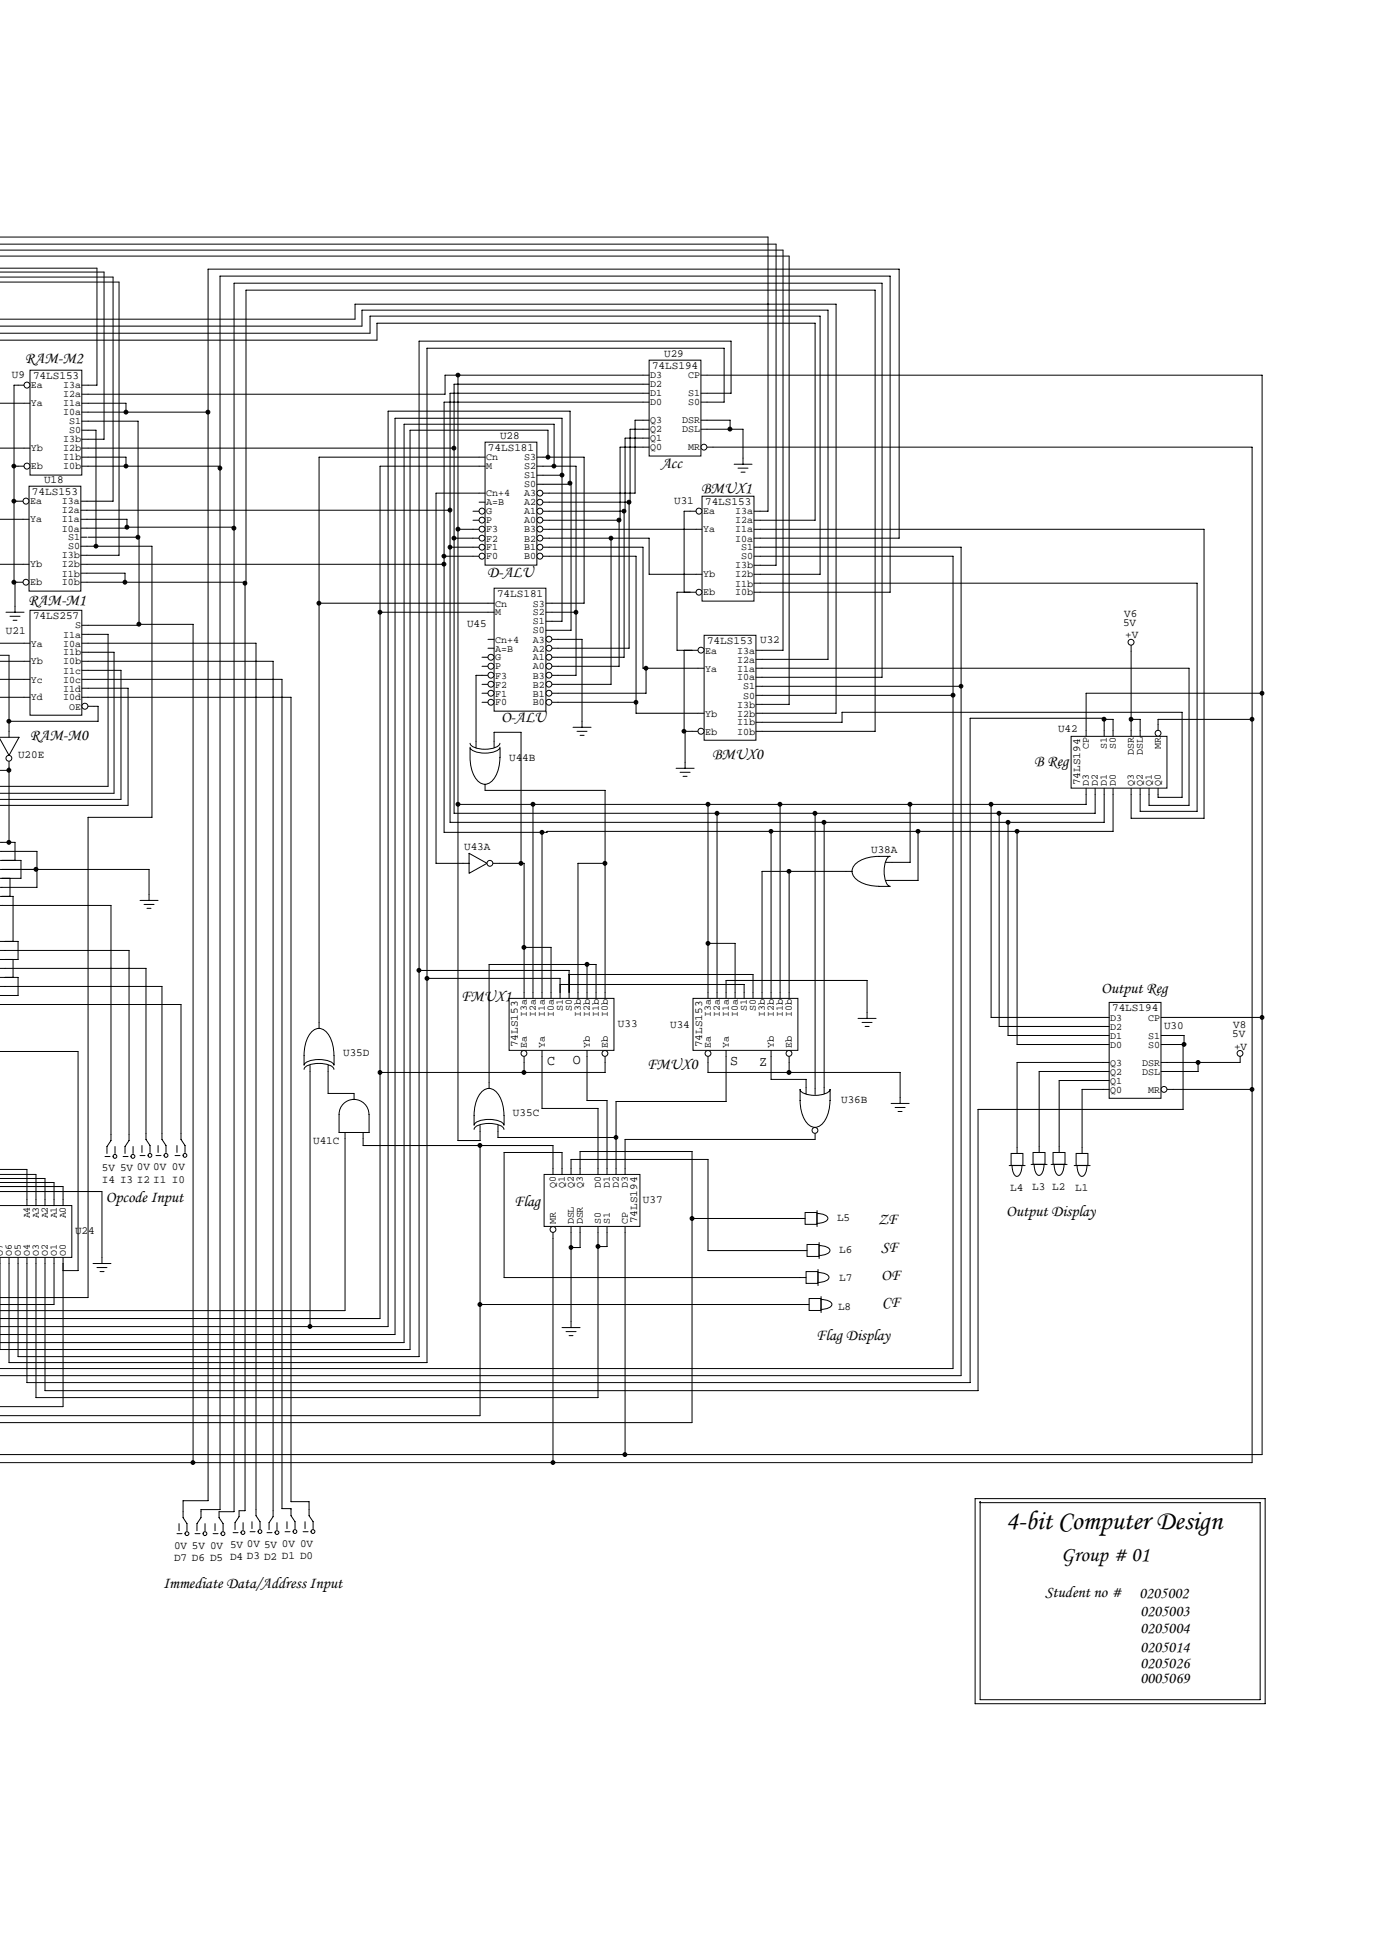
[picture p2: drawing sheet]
<svg xmlns="http://www.w3.org/2000/svg" width="210mm" height="297mm" viewBox="0 0 210 297" stroke-linecap="round" stroke-linejoin="round" font-family="sans-serif">
<g fill="none" stroke="#000" stroke-width=".15">
<path d="M111.9 70.7h2.7M112.5 71.3h1.5M112.9 71.9h.6M113.2 69.8v.9M.9 93.3h2.8M1.5 93.9h1.5M2 94.5h.6M2.3 92.4v.9M130.7 155.1h2.8M131.4 155.7h1.5M131.8 156.4h.6M132.1 154.2v.9"/>
<path d="M16 176.2h.8M16.9 172.8v.9l-.6 .9v1.1M17.5 174.6v1.1M18.8 176.2h.7M19.7 172.8v.9l-.7 .9v1.1M20.3 174.6v1.1M21.3 176h.8M21.6 174.5v1.1M22.2 172.7v.9l.7 .9v1.1M23.8 176h.7M24.1 174.5v1.1M24.7 172.7v.9l.6 .9v1.1"/>
<path d="M26.7 176h.7M27 174.5v1.1M27.6 172.7v.9l.6 .9v1.1M27 233.6h.7M27.3 232.1v1.1M27.9 230.3v.9l.6 .9v1.1M29.7 233.6h.8M30.6 230.3v.9l-.6 .9v1.1M31.2 232.1v1.1M32.5 233.6h.7M32.8 232.1v1.1M33.4 230.3v.9l.6 .9v1.1"/>
<path d="M35.5 233.5h.8M36.4 230.1v.9l-.6 .9v1.1M37 231.9v1.1M38.1 233.3h.8M38.4 231.8v1.1M39 230v.9l.6 .9v1.1M40.7 233.5h.7M41.6 230.1v.9l-.6 .9v1.1M42.2 231.9v1.1M43.4 233.3h.8M43.7 231.8v1.1M44.3 230v.9l.7 .9v1.1"/>
<path d="M46.2 233.3h.7M46.5 231.8v1.1M47.1 230v.9l.6 .9v1.1"/>
<circle cx="17.5" cy="176.1" r=".29"/>
<circle cx="20.3" cy="176.1" r=".29"/>
<circle cx="22.9" cy="176" r=".29"/>
<circle cx="25.3" cy="176" r=".29"/>
<circle cx="28.2" cy="176" r=".29"/>
<circle cx="28.5" cy="233.6" r=".29"/>
<circle cx="31.2" cy="233.6" r=".29"/>
<circle cx="34" cy="233.6" r=".29"/>
<circle cx="37" cy="233.5" r=".29"/>
<circle cx="39.6" cy="233.3" r=".29"/>
<circle cx="42.2" cy="233.5" r=".29"/>
<circle cx="45" cy="233.3" r=".29"/>
<circle cx="47.7" cy="233.3" r=".29"/>
</g>
<path d="M4.4 74.1h7.9v15.9h-7.9z" fill-rule="evenodd" fill="#fff" stroke="#000" stroke-width=".15"/>
<path d="M2.6 76.3h.9M12.3 76.3h1M12.3 77.7h1M12.3 79.1h1M12.3 80.5h1M12.3 81.8h1M12.3 83.2h1M12.3 84.6h1M12.3 86h1M12.3 87.3h1M12.3 88.7h1" fill="none" stroke="#000" stroke-width=".15"/>
<circle cx="4" cy="76.3" r=".45" fill="#fff" stroke="#000" stroke-width=".15"/>
<path d="M2.6 88.7h.9" fill="none" stroke="#000" stroke-width=".15"/>
<circle cx="4" cy="88.7" r=".45" fill="#fff" stroke="#000" stroke-width=".15"/>
<path d="M3.5 79.1h.9M3.5 86h.9" fill="none" stroke="#000" stroke-width=".15"/>
<path d="M4.6 56.4h7.9v16h-7.9z" fill-rule="evenodd" fill="#fff" stroke="#000" stroke-width=".15"/>
<path d="M2.8 58.7h.9M12.5 58.7h.9M12.5 60h.9M12.5 61.4h.9M12.5 62.8h.9M12.5 64.2h.9M12.5 65.5h.9M12.5 66.9h.9M12.5 68.3h.9M12.5 69.6h.9M12.5 71h.9" fill="none" stroke="#000" stroke-width=".15"/>
<circle cx="4.1" cy="58.7" r=".45" fill="#fff" stroke="#000" stroke-width=".15"/>
<path d="M2.8 71h.9" fill="none" stroke="#000" stroke-width=".15"/>
<circle cx="4.1" cy="71" r=".45" fill="#fff" stroke="#000" stroke-width=".15"/>
<path d="M3.7 61.4h.9M3.7 68.3h.9M71.6 114a8.2 8.2 0 0 0 .7 4.3 1.62 1.62 0 0 0 1.3 1.1 1.62 1.62 0 0 0 1.6-.6 5.3 5.3 0 0 0 1-3.4v-1.4M71.6 113.8a1.24 1.24 0 0 0 1.2 .8 4 4 0 0 0 3.3-.6l.1-.2M71.6 113.2a1.24 1.24 0 0 0 1.2 .8 4 4 0 0 0 3.3-.5l.1-.3M72.5 112.9v.9M73.9 119.5v.9M75.3 112.9v.9M87.3 110.8h2.8M87.9 111.4h1.6M88.4 112h.6M88.7 109.9v.9" fill="none" stroke="#000" stroke-width=".15"/>
<path d="M75.3 89.6h7.9v18.7h-7.9z" fill-rule="evenodd" fill="#fff" stroke="#000" stroke-width=".15"/>
<path d="M83.2 91.9h.9M83.2 93.3h.9M83.2 94.6h.9M83.2 96h.9M84.1 97.4h.9" fill="none" stroke="#000" stroke-width=".15"/>
<circle cx="83.6" cy="97.4" r=".45" fill="#fff" stroke="#000" stroke-width=".15"/>
<path d="M84.1 98.7h.9" fill="none" stroke="#000" stroke-width=".15"/>
<circle cx="83.6" cy="98.7" r=".45" fill="#fff" stroke="#000" stroke-width=".15"/>
<path d="M84.1 100.1h.9" fill="none" stroke="#000" stroke-width=".15"/>
<circle cx="83.6" cy="100.1" r=".45" fill="#fff" stroke="#000" stroke-width=".15"/>
<path d="M84.1 101.5h.9" fill="none" stroke="#000" stroke-width=".15"/>
<circle cx="83.6" cy="101.5" r=".45" fill="#fff" stroke="#000" stroke-width=".15"/>
<path d="M84.1 102.9h.9" fill="none" stroke="#000" stroke-width=".15"/>
<circle cx="83.6" cy="102.8" r=".45" fill="#fff" stroke="#000" stroke-width=".15"/>
<path d="M84.1 104.2h.9" fill="none" stroke="#000" stroke-width=".15"/>
<circle cx="83.6" cy="104.2" r=".45" fill="#fff" stroke="#000" stroke-width=".15"/>
<path d="M84.1 105.6h.9" fill="none" stroke="#000" stroke-width=".15"/>
<circle cx="83.6" cy="105.6" r=".45" fill="#fff" stroke="#000" stroke-width=".15"/>
<path d="M84.1 107h.9" fill="none" stroke="#000" stroke-width=".15"/>
<circle cx="83.6" cy="107" r=".45" fill="#fff" stroke="#000" stroke-width=".15"/>
<path d="M74.4 91.9h.9M74.4 93.3h.9M74.4 97.4h.9M74.4 98.7h.9M73.4 100.1h1" fill="none" stroke="#000" stroke-width=".15"/>
<circle cx="74.8" cy="100.1" r=".45" fill="#fff" stroke="#000" stroke-width=".15"/>
<path d="M73.4 101.5h1" fill="none" stroke="#000" stroke-width=".15"/>
<circle cx="74.8" cy="101.5" r=".46" fill="#fff" stroke="#000" stroke-width=".15"/>
<path d="M73.4 102.9h1" fill="none" stroke="#000" stroke-width=".15"/>
<circle cx="74.8" cy="102.8" r=".45" fill="#fff" stroke="#000" stroke-width=".15"/>
<path d="M73.4 104.2h1" fill="none" stroke="#000" stroke-width=".15"/>
<circle cx="74.8" cy="104.2" r=".45" fill="#fff" stroke="#000" stroke-width=".15"/>
<path d="M73.4 105.6h1" fill="none" stroke="#000" stroke-width=".15"/>
<circle cx="74.8" cy="105.6" r=".45" fill="#fff" stroke="#000" stroke-width=".15"/>
<path d="M73.4 107h1" fill="none" stroke="#000" stroke-width=".15"/>
<circle cx="74.8" cy="107" r=".45" fill="#fff" stroke="#000" stroke-width=".15"/>
<path d="M70.5 131.5h1M71.5 130l2.7 1.5-2.7 1.5zM75.1 131.5h1" fill="none" stroke="#000" stroke-width=".15"/>
<g fill="#fff" stroke="#000" stroke-width=".15">
<path d="M123.5 198.5a2.73 2.73 0 0 1 3.2 0l.1 .2a1.16 1.16 0 0 1-1.2 .7 2.56 2.56 0 0 1-2.1-.5l-.1-.2z" fill-rule="evenodd"/>
<path d="M123.3 197.8h1.8v1.8h-1.8z" fill-rule="evenodd"/>
<circle cx="74.7" cy="131.5" r=".45"/>
</g>
<path d="M122.4 198.7h.9M125.1 197.5v2.4" fill="none" stroke="#000" stroke-width=".15"/>
<g fill="#fff" stroke="#000" stroke-width=".15">
<path d="M123.1 194.3a2.76 2.76 0 0 1 3.1 0l.1 .3a1.16 1.16 0 0 1-1.1 .7 2.61 2.61 0 0 1-2.1-.5l-.1-.2z" fill-rule="evenodd"/>
<path d="M122.8 193.7h1.8v1.8h-1.8z" fill-rule="evenodd"/>
</g>
<path d="M121.9 194.6h.9M124.7 193.4v2.4" fill="none" stroke="#000" stroke-width=".15"/>
<g fill="#fff" stroke="#000" stroke-width=".15">
<path d="M123.2 190.2a2.76 2.76 0 0 1 3.2 0l.1 .3a1.16 1.16 0 0 1-1.2 .7 2.61 2.61 0 0 1-2.1-.5l-.1-.2z" fill-rule="evenodd"/>
<path d="M123 189.6h1.8v1.8h-1.8z" fill-rule="evenodd"/>
</g>
<path d="M122.1 190.5h.9M124.8 189.3v2.4" fill="none" stroke="#000" stroke-width=".15"/>
<g fill="#fff" stroke="#000" stroke-width=".15">
<path d="M122.9 185.3a2.73 2.73 0 0 1 3.2 0l.1 .3a1.16 1.16 0 0 1-1.2 .7 2.56 2.56 0 0 1-2.1-.5l-.1-.2z" fill-rule="evenodd"/>
<path d="M122.7 184.7h1.8v1.8h-1.8z" fill-rule="evenodd"/>
</g>
<path d="M121.8 185.6h.9M124.5 184.4v2.4" fill="none" stroke="#000" stroke-width=".15"/>
<g fill="#fff" stroke="#000" stroke-width=".15">
<path d="M154.7 175.9h.3a1.14 1.14 0 0 1 .7 1.1 2.63 2.63 0 0 1-.5 2.1l-.2 .1a1.14 1.14 0 0 1-.7-1.2 2.68 2.68 0 0 1 .4-2.1z" fill-rule="evenodd"/>
<path d="M154.1 175.7h1.8v1.8h-1.8z" fill-rule="evenodd"/>
</g>
<path d="M153.8 177.5h2.4M155 174.8v.9" fill="none" stroke="#000" stroke-width=".15"/>
<g fill="#fff" stroke="#000" stroke-width=".15">
<path d="M158.1 175.8l.2-.1a1.14 1.14 0 0 1 .8 1.1 2.63 2.63 0 0 1-.5 2.2h-.3a1.14 1.14 0 0 1-.7-1.1 2.68 2.68 0 0 1 .5-2.1z" fill-rule="evenodd"/>
<path d="M157.4 175.6h1.8v1.8h-1.8z" fill-rule="evenodd"/>
</g>
<path d="M157.1 177.4h2.5M158.3 174.6v1" fill="none" stroke="#000" stroke-width=".15"/>
<g fill="#fff" stroke="#000" stroke-width=".15">
<path d="M161.1 175.8l.3-.1a1.14 1.14 0 0 1 .7 1.1 2.63 2.63 0 0 1-.5 2.2h-.2a1.14 1.14 0 0 1-.7-1.1 2.68 2.68 0 0 1 .4-2.1z" fill-rule="evenodd"/>
<path d="M160.5 175.6h1.8v1.8h-1.8z" fill-rule="evenodd"/>
</g>
<path d="M160.2 177.4h2.4M161.4 174.6v1" fill="none" stroke="#000" stroke-width=".15"/>
<g fill="#fff" stroke="#000" stroke-width=".15">
<path d="M164.6 175.9h.3a1.14 1.14 0 0 1 .7 1.1 2.63 2.63 0 0 1-.5 2.1l-.2 .1a1.14 1.14 0 0 1-.7-1.2 2.68 2.68 0 0 1 .4-2.1z" fill-rule="evenodd"/>
<path d="M164 175.7h1.8v1.8h-1.8z" fill-rule="evenodd"/>
</g>
<path d="M0 112.3h2.9l-1.5 2.8-1.5-2.6M1.4 111.4v.9M1.4 116v.9M163.7 177.5h2.4M164.9 174.8v.9" fill="none" stroke="#000" stroke-width=".15"/>
<circle cx="1.4" cy="115.5" r=".45" fill="#fff" stroke="#000" stroke-width=".15"/>
<g fill="none" stroke="#000" stroke-width=".15">
<path d="M21.3 137.2h2.8M21.9 137.8h1.6M22.4 138.4h.6M22.7 136.2v1M48.6 155.7v1M46.3 160.8a4.9 4.9 0 0 1 1.4-3.8 1.63 1.63 0 0 1 2.5 .9 6.1 6.1 0 0 1 .7 2.9M46.3 162.3a1.22 1.22 0 0 1 1.2-.8 4.1 4.1 0 0 1 3.3 .5l.1 .3M46.3 162.9a1.22 1.22 0 0 1 1.2-.8 4.1 4.1 0 0 1 3.3 .6l.1 .2M46.3 160.8v1.4M47.2 162.3v.9M50 162.3v.9M50.9 160.8v1.4"/>
<path d="M52.3 168.1a2.28 2.28 0 0 1 2.5-.5 2.28 2.28 0 0 1 1.4 2.1v2.8h-4.5v-3.4zM52.6 172.5v.9M54 166.6v.9M55.3 172.5v.9M85.6 202.2h2.8M86.3 202.8h1.5M86.7 203.5h.6M87 201.3v.9"/>
</g>
<path d="M82.9 178.9h14.6v7.9h-14.6z" fill-rule="evenodd" fill="#fff" stroke="#000" stroke-width=".15"/>
<path d="M84.3 187.7v1M87 186.8v.9M88.4 186.8v.9M91.1 186.8v.9M92.5 186.8v.9M95.2 186.8v.9" fill="none" stroke="#000" stroke-width=".15"/>
<circle cx="84.3" cy="187.3" r=".45" fill="#fff" stroke="#000" stroke-width=".15"/>
<path d="M84.3 178v.9M85.6 178v.9M87 178v.9M88.4 178v.9M91.1 178v.9M92.5 178v.9M93.9 178v.9M95.2 178v.9" fill="none" stroke="#000" stroke-width=".15"/>
<path d="M169 152.7h7.9v14.6h-7.9z" fill-rule="evenodd" fill="#fff" stroke="#000" stroke-width=".15"/>
<path d="M176.9 155h.9M176.9 157.7h.9M176.9 159.1h.9M176.9 161.8h.9M176.9 163.2h.9M177.8 165.9h1" fill="none" stroke="#000" stroke-width=".15"/>
<circle cx="177.4" cy="165.9" r=".45" fill="#fff" stroke="#000" stroke-width=".15"/>
<path d="M172.4 98.3v.9M168.1 155h.9M168.1 156.4h.9M168.1 157.7h.9M168.1 159.1h.9M168.1 161.8h.9M168.1 163.2h.9M168.1 164.6h.9M168.1 165.9h.9" fill="none" stroke="#000" stroke-width=".15"/>
<g fill="#fff" stroke="#000" stroke-width=".15">
<path d="M163.2 112.2h14.6v7.9h-14.6z" fill-rule="evenodd"/>
<circle cx="172.4" cy="97.8" r=".45"/>
</g>
<path d="M165.5 111.3v.9M168.3 111.3v.9M169.6 111.3v.9M172.4 111.3v.9M173.7 111.3v.9M176.5 110.3v1" fill="none" stroke="#000" stroke-width=".15"/>
<circle cx="176.5" cy="111.7" r=".45" fill="#fff" stroke="#000" stroke-width=".15"/>
<g fill="none" stroke="#000" stroke-width=".15">
<path d="M103 117h2.8M103.6 117.6h1.6M104.1 118.3h.6M104.4 116.1v.9M165.5 120.1v.9M166.9 120.1v.9M168.3 120.1v.9M169.6 120.1v.9M172.4 120.1v.9M173.7 120.1v.9M175.1 120.1v.9M176.5 120.1v.9"/>
<path d="M14.2 192.5h2.7M14.8 193.1h1.5M15.2 193.7h.7M15.5 191.6v.9"/>
</g>
<path d="M-.1 183.6h11v7.9h-11z" fill-rule="evenodd" fill="#fff" stroke="#000" stroke-width=".15"/>
<g fill="none" stroke="#000" stroke-width=".15">
<path d="M0 191.6v.9M1.4 191.6v.9M2.8 191.6v.9M4.1 182.7v.9M4.1 191.6v.9M5.5 182.7v.9M5.5 191.6v.9M6.9 182.7v.9M6.9 191.6v.9M8.2 182.7v.9M8.2 191.6v.9M9.6 182.7v.9"/>
<path d="M9.6 191.6v.9"/>
</g>
<path d="M4.6 93h7.9v15.9h-7.9z" fill-rule="evenodd" fill="#fff" stroke="#000" stroke-width=".15"/>
<path d="M12.5 95.2h.9M12.5 96.6h.9M12.5 98h.9M12.5 99.4h.9M12.5 100.7h.9M12.5 102.1h.9M12.5 103.5h.9M12.5 104.8h.9M12.5 106.2h.9M13.4 107.6h.9" fill="none" stroke="#000" stroke-width=".15"/>
<circle cx="12.9" cy="107.6" r=".46" fill="#fff" stroke="#000" stroke-width=".15"/>
<g fill="none" stroke="#000" stroke-width=".15">
<path d="M3.7 98h.9M3.7 100.7h.9M3.7 103.5h.9M3.7 106.2h.9M-.1 128.3h.4M-.1 129.7h.4M-.1 131.1h.4M-.1 132.4h.4M-.1 133.8h.4M-.1 135.2h.4M-.1 136.5h.4M-.1 137.9h.4"/>
<path d="M-.1 143.4h.9M-.1 144.8h.9M-.1 146.2h.9M-.1 147.5h.9M-.1 148.9h.9M-.1 150.3h.9M-.1 151.6h.9M-.1 153h.9"/>
</g>
<path d="M73.9 67.4h7.9v18.7h-7.9z" fill-rule="evenodd" fill="#fff" stroke="#000" stroke-width=".15"/>
<path d="M81.8 69.6h.9M81.8 71h.9M81.8 72.4h.9M81.8 73.8h.9M82.7 75.1h1" fill="none" stroke="#000" stroke-width=".15"/>
<circle cx="82.3" cy="75.1" r=".45" fill="#fff" stroke="#000" stroke-width=".15"/>
<path d="M82.7 76.5h1" fill="none" stroke="#000" stroke-width=".15"/>
<circle cx="82.3" cy="76.5" r=".45" fill="#fff" stroke="#000" stroke-width=".15"/>
<path d="M82.7 77.9h1" fill="none" stroke="#000" stroke-width=".15"/>
<circle cx="82.3" cy="77.9" r=".45" fill="#fff" stroke="#000" stroke-width=".15"/>
<path d="M82.7 79.2h1" fill="none" stroke="#000" stroke-width=".15"/>
<circle cx="82.3" cy="79.2" r=".45" fill="#fff" stroke="#000" stroke-width=".15"/>
<path d="M82.7 80.6h1" fill="none" stroke="#000" stroke-width=".15"/>
<circle cx="82.3" cy="80.6" r=".45" fill="#fff" stroke="#000" stroke-width=".15"/>
<path d="M82.7 82h1" fill="none" stroke="#000" stroke-width=".15"/>
<circle cx="82.3" cy="82" r=".45" fill="#fff" stroke="#000" stroke-width=".15"/>
<path d="M82.7 83.4h1" fill="none" stroke="#000" stroke-width=".15"/>
<circle cx="82.3" cy="83.4" r=".45" fill="#fff" stroke="#000" stroke-width=".15"/>
<path d="M82.7 84.7h1" fill="none" stroke="#000" stroke-width=".15"/>
<circle cx="82.3" cy="84.7" r=".45" fill="#fff" stroke="#000" stroke-width=".15"/>
<path d="M72.1 77.9h.9M73 69.6h.9M73 71h.9M73 75.1h.9M73 76.5h.9" fill="none" stroke="#000" stroke-width=".15"/>
<circle cx="73.4" cy="77.9" r=".45" fill="#fff" stroke="#000" stroke-width=".15"/>
<path d="M72.1 79.2h.9" fill="none" stroke="#000" stroke-width=".15"/>
<circle cx="73.4" cy="79.2" r=".45" fill="#fff" stroke="#000" stroke-width=".15"/>
<path d="M72.1 80.6h.9" fill="none" stroke="#000" stroke-width=".15"/>
<circle cx="73.4" cy="80.6" r=".45" fill="#fff" stroke="#000" stroke-width=".15"/>
<path d="M72.1 82h.9" fill="none" stroke="#000" stroke-width=".15"/>
<circle cx="73.4" cy="82" r=".45" fill="#fff" stroke="#000" stroke-width=".15"/>
<path d="M72.1 83.4h.9" fill="none" stroke="#000" stroke-width=".15"/>
<circle cx="73.4" cy="83.4" r=".45" fill="#fff" stroke="#000" stroke-width=".15"/>
<path d="M72.1 84.7h.9" fill="none" stroke="#000" stroke-width=".15"/>
<g fill="#fff" stroke="#000" stroke-width=".15">
<path d="M98.9 54.9h7.9v14.6h-7.9z" fill-rule="evenodd"/>
<circle cx="73.4" cy="84.7" r=".45"/>
</g>
<path d="M106.8 57.1h.9M106.8 59.9h.9M106.8 61.3h.9M106.8 64h.9M106.8 65.4h.9M107.7 68.1h.9" fill="none" stroke="#000" stroke-width=".15"/>
<circle cx="107.3" cy="68.1" r=".45" fill="#fff" stroke="#000" stroke-width=".15"/>
<path d="M98 57.1h.9M98 58.5h.9M98 59.9h.9M98 61.3h.9M98 64h.9M98 65.4h.9M98 66.7h.9M98 68.1h.9" fill="none" stroke="#000" stroke-width=".15"/>
<path d="M107 75.6h7.9v16h-7.9z" fill-rule="evenodd" fill="#fff" stroke="#000" stroke-width=".15"/>
<path d="M105.2 77.9h.9M114.9 77.9h.9M114.9 79.2h.9M114.9 80.6h.9M114.9 82h.9M114.9 83.4h.9M114.9 84.7h.9M114.9 86.1h.9M114.9 87.5h.9M114.9 88.8h.9M114.9 90.2h.9" fill="none" stroke="#000" stroke-width=".15"/>
<circle cx="106.5" cy="77.9" r=".45" fill="#fff" stroke="#000" stroke-width=".15"/>
<path d="M105.2 90.2h.9" fill="none" stroke="#000" stroke-width=".15"/>
<circle cx="106.5" cy="90.2" r=".45" fill="#fff" stroke="#000" stroke-width=".15"/>
<path d="M106.1 80.6h.9M106.1 87.5h.9" fill="none" stroke="#000" stroke-width=".15"/>
<path d="M107.3 96.8h7.9v16h-7.9z" fill-rule="evenodd" fill="#fff" stroke="#000" stroke-width=".15"/>
<path d="M105.5 99.1h.9M115.2 99.1h.9M115.2 100.4h.9M115.2 101.8h.9M115.2 103.2h.9M115.2 104.5h.9M115.2 105.9h.9M115.2 107.3h.9M115.2 108.6h.9M115.2 110h.9M115.2 111.4h.9" fill="none" stroke="#000" stroke-width=".15"/>
<circle cx="106.8" cy="99" r=".45" fill="#fff" stroke="#000" stroke-width=".15"/>
<path d="M105.5 111.4h.9" fill="none" stroke="#000" stroke-width=".15"/>
<circle cx="106.8" cy="111.4" r=".46" fill="#fff" stroke="#000" stroke-width=".15"/>
<path d="M106.4 101.8h.9M106.4 108.6h.9" fill="none" stroke="#000" stroke-width=".15"/>
<path d="M77.6 152.1h16v7.9h-16z" fill-rule="evenodd" fill="#fff" stroke="#000" stroke-width=".15"/>
<path d="M79.9 151.2v.9M81.2 151.2v.9M82.6 151.2v.9M84 151.2v.9M85.3 151.2v.9M86.7 151.2v.9M88.1 151.2v.9M89.5 151.2v.9M90.8 151.2v.9M92.2 151.2v.9M79.9 160.9v.9" fill="none" stroke="#000" stroke-width=".15"/>
<circle cx="79.8" cy="160.5" r=".45" fill="#fff" stroke="#000" stroke-width=".15"/>
<path d="M92.2 160.9v.9" fill="none" stroke="#000" stroke-width=".15"/>
<circle cx="92.2" cy="160.5" r=".45" fill="#fff" stroke="#000" stroke-width=".15"/>
<path d="M82.6 160v.9M89.5 160v.9" fill="none" stroke="#000" stroke-width=".15"/>
<path d="M105.6 152.1h16v7.9h-16z" fill-rule="evenodd" fill="#fff" stroke="#000" stroke-width=".15"/>
<path d="M107.9 151.2v.9M109.3 151.2v.9M110.6 151.2v.9M112 151.2v.9M113.4 151.2v.9M114.7 151.2v.9M116.1 151.2v.9M117.5 151.2v.9M118.9 151.2v.9M120.2 151.2v.9M107.9 160.9v.9" fill="none" stroke="#000" stroke-width=".15"/>
<circle cx="107.9" cy="160.5" r=".45" fill="#fff" stroke="#000" stroke-width=".15"/>
<path d="M120.2 160.9v.9" fill="none" stroke="#000" stroke-width=".15"/>
<circle cx="120.2" cy="160.5" r=".45" fill="#fff" stroke="#000" stroke-width=".15"/>
<g fill="none" stroke="#000" stroke-width=".15">
<path d="M128.9 132.7h.9M133.9 130.5a4.9 4.9 0 0 0-3.7 1.3 1.63 1.63 0 0 0 .8 2.5 6.1 6.1 0 0 0 2.9 .7M134 130.5h1.6a1.22 1.22 0 0 0-.8 1.1 4.1 4.1 0 0 0 .6 3.3l.2 .1h-1.6M135 131.4h.9M135 134.1h.9M72.2 169.9a4.9 4.9 0 0 1 1.4-3.8 1.63 1.63 0 0 1 2.5 .9 6.1 6.1 0 0 1 .7 2.9M72.2 171.4a1.22 1.22 0 0 1 1.2-.8 4.1 4.1 0 0 1 3.3 .6l.1 .2M72.2 172a1.22 1.22 0 0 1 1.2-.7 4.1 4.1 0 0 1 3.3 .5l.1 .2M72.2 169.9v1.4M73.2 171.4v1M74.5 164.9v.9M75.9 171.4v1"/>
<path d="M76.8 169.9v1.4M110.6 160v.9M117.5 160v.9M121.9 167.6a4.9 4.9 0 0 0 1.4 3.8 1.63 1.63 0 0 0 2.5-.9 6.1 6.1 0 0 0 .7-2.9M121.9 167.6v-1.7a1.24 1.24 0 0 0 1.1 .8 4 4 0 0 0 3.4-.5l.1-.3v1.7M122.8 165.7v.9M124.2 165.8v.9M124.2 172.7v.9M125.6 165.7v.9"/>
</g>
<circle cx="124.2" cy="172.2" r=".45" fill="#fff" stroke="#000" stroke-width=".15"/>
<path d="M135.8 168.1h2.7M136.4 168.7h1.5M136.8 169.3h.7M137.2 167.2v.9M189 160.9v.9" fill="none" stroke="#000" stroke-width=".15"/>
<circle cx="189" cy="160.5" r=".45" fill="#fff" stroke="#000" stroke-width=".15"/>
<g fill="none" stroke="#000" stroke-width=".15">
<path d="M-.1 38.1h119.4v61h-3.2M-.1 39h120.3v68.3h-4.1M-.1 37.2h118.4v48.9h-2.5M0 36.1h117v41.8h-1.2M-.1 51.8h57.5v-2.6h66.8v30h-8.4M-.1 50.8h56.5v-2.6h68.6v39.3h-9.2M-.1 49.7h55.3v-2.5h71v53.2h-10.1M-.1 48.6h54.2v-2.3h73.3v62.3h-11.3M0 40.9h14.8v17.8h-1.4M0 43h18.1v41.6h-4.8M0 42.2h17.2v34.1h-3.9M0 41.4h15.9v25.5h-2.5"/>
<path d="M2.8 58.7h-.7v30h.5M69.8 57.1v116.6h3.4v-1.3M98 57.1h-30.2v2.9h-54.4M98 59.9h-29.4v65.4h99.7v-4.3M98 58.5h-28.8v65.4h97.7v-2.9M107.7 57.1h84.6v164.5h-192.4M107.7 59.9h3.7v-7.9h-47.5v154.7h-61.1v-14.2M-.1 79.1h3.6M-.1 68.3h3.8M0 61.4h3.7M2.1 71h.7M2.1 76.3h.5"/>
<path d="M13.3 79.1h6v1.4h-6M13.3 77.7h55.3M13.4 68.3h55.8M13.4 61.4h5.8v1.4M13.4 69.6h5.8v1.4M13.4 71h20.1M13.4 65.5h1.2v17.7M13.4 64.2h7.6v17.6M13.4 62.8h18.3M73 69.6h-24.4v86.1M73 71h-15.1v129.9h-57.9M73 75.1h-6.6v56.4h4.1"/>
<path d="M82.7 71h5.1v31.9h-2.8M82.7 69.6h6.3v22.3h-4.9M82.7 73.8h4.2v-11.2h-27.8v139.5h-59.1M82.7 72.4h2.9M83.5 69.6v-4.1h-21v140.1h-62.5v-13.1M84.4 71v-6.4h-22.8v139.9h-61.7M86.9 73.6h.1v22.4h-2.9M94.3 79.2v22.3h-9.3M95.1 77.9v22.2h-10.1M95.9 76.5v22.2h-10.9M98 65.4h-2v11.1h-12.3M98 61.3h-30.3v65.5h15.7v-.2h86.2v-5.6"/>
<path d="M98 66.7h-2.8v11.2h-11.5M98 64h-1.2v11.1h-13.1M98 68.1h-3.5v11.1h-10.8M105.2 77.9h-1v12.3M107.7 65.4h5.5v4.4M107.7 61.3h2.6v-8.3h-45.2v154.6h-63.7v-15.1M107.7 64h3.6v1.4M108.6 68.1h82.2v154.7h-190.9M-.1 99.8h1.5v11.6M0 86h3.5M0 98h3.7M2.3 88.7v3.7"/>
<path d="M13.3 88.7h24v141.4h-.9M13.3 86h54.4M13.3 83.2h9.9v41.3h-9.8v73.2h-13.4M13.3 87.3h5.7v1.4M13.4 81.8h7.8v13.4h-7.8M13.4 98h25.6v132M13.4 99.4h4v21.4h-17.4M13.4 96.6h3.1v23.2h-16.5M19.3 80.3h16.4M21.2 95.1h8.2v127.7M37.3 88.8h.2v-44.6h95.8v67.2h-17.2M48.6 91.9h25.8"/>
<path d="M57.9 93.3h16.5M67.7 84.7h4.4M68.6 83.4h3.5M69.2 82h2.9M69.8 80.6h2.3M83.7 82h15.2v5.5h7.2M83.7 83.4h14.3v18.4h8.4M83.7 84.7h13.2v23.9h9.5M83.7 80.6h22.4M84.1 93.3h3.7M84.1 94.6h1.5v-30.9h-25.4v139.6h-60.2M85 97.4h3.7v12.5"/>
<path d="M93.1 82v22.2h-8.1M104.2 99.1v12.3h1.3M105.2 90.2h-2v8.9h2.3M115.8 88.8h66.6v34.8h-8.7v-2.6M115.8 90.2h19.8v-48.1h-102.1v187.9h-2.9v.3M115.8 82h21.2v-41h-105.3v187.6h-3.8v1.7M115.8 80.6h67.7v44.1h-11.1v-3.7M115.8 83.4h30.7v126.1h-146.6M115.8 84.7h29.4v123.8h-145.3M172.4 99.2v12.1M-.1 106.2h3.8M0 100.7h3.7"/>
<path d="M0 103.5h3.7M0 117.3h1.4M1.4 116.9v11.4M13.4 100.7h28.2v129.4M13.4 106.2h30.9v122.5h2.8v1.3M13.4 103.5h29.6v126.3h1.3v.2M13.4 104.8h6.1v17.9h-19.5M13.4 102.1h5v19.7h-18.4M14.3 107.6h.6v2.3h-13.5M73.4 102.9h-.9v10M75.3 112.9v-1.4h4.1v20M85 107h11.9"/>
<path d="M98.4 101.8v3.8h-13.4M104.4 111.4v4.7M116.1 103.2h18.3v-60.1h-98.7v187.2h-2.3M116.1 110h12.2v-1.5h51.8v13h-3.6v-.5M116.1 105.9h29.1M116.1 104.5h30.4M116.1 101.8h65.1v20.9h-6.1v-1.7M168.3 109.6v1.7M169.6 111.3v-1.7h-1.5v-.2h-20.3v101.2h-143.7v-18.1M172.4 109.6h1.3v1.7M190.8 109.6h-14.3v.7M192.3 105.6h-26.8v5.7"/>
<path d="M.3 128.3h2v2.8M.3 132.4h22.4v3.8M.3 129.7h5.3v5.5h-5.3M.3 137.9h16.6v34.9M.3 136.5h1.7v6.9M.3 131.1h2.9v2.7h-2.9M1.5 133.8v2.7M73.9 120.4h18.3v30.8M76.1 131.5h3.8v19.7M81.2 122.5v28.7M82.6 126.8v24.4M92.2 131.5h-4.1v19.7"/>
<path d="M107.9 122.5v28.7M109.3 123.9v27.3M117.5 126.6v24.6M118.9 122.5v28.7M120.2 132.7v18.5M124.2 123.9v41.9M125.6 125.3v40.4M128.9 132.7h-12.8v18.5M138.7 122.5v8.9h-2.8M139.9 126.6v7.5h-4M151 122.5v32.5h17.1M152.3 123.9v32.5h15.8"/>
<path d="M153.6 125.3v32.4h14.5M155 126.6v32.5h13.1M165.5 121v1.5h-95.7M.8 144.8h18.9v28M.8 147.5h21.4v25.2M.8 150.3h23.9v22.4M.8 153h26.8v19.7M.8 143.4h2v2.8h-2M.8 148.9h2v2.7h-2M2 146.2v2.7M63.9 147.8h22.8v3.4M65.1 149h20.2v2.2"/>
<path d="M79.9 144.3h4.1v6.9M85.3 150h28.1v1.2M86.7 148.4h28v2.8M89.5 146.9v4.3M90.8 151.2v-4.3h-16.3v18M107.9 143.7h4.1v7.5M110.6 151.2v-1.8h21.5v4.8M177.8 155h14.5M177.8 157.7h2.6v1.4h-2.6M180.3 159.1v9.9h-31.3v42.8h-142.1v-19.3M-.1 179.5h7v3.2M0 160.2h11.9v33.3h-2.3"/>
<path d="M0 178.9h5.5v3.8M0 178.1h4.1v4.6M47.2 163.2v38.9M50 163.2v3.4h4M52.6 173.4v26.2h-52.7M55.3 173.4v1.1h29v3.5M73.2 174.5v41.1h-73.2M75.9 172.4v.9h18M79.9 161.8v1.6M82.6 160.9v7.9h8.5v9.2M85.6 178v-2.4h-8.8v19h45.1M87 178v-1.4h20.9v13.9h14.2"/>
<path d="M88.4 178v-2.6h17.1v41.3h-105.5M89.5 160.9v6.7h3v10.4M92.2 161.8v1.6h-34.3M107.9 161.8v1.6h29.3v3.8M110.6 160.9v6.9h-16.7v10.2M117.5 160.9v3.5h5.3v1.3M120.2 161.8v1.6M124.2 173.6h-29v4.4M168.1 165.9h-3.2v8.9M168.1 164.6h-6.7v10M168.1 163.2h-9.8v11.4M168.1 161.8h-13.1v13"/>
<path d="M177.8 161.8h11.2M178.8 165.9h12M182.6 161.8v1.4h-4.8M-.1 180.1h8.3v2.6M-.1 180.7h9.7v2M-.1 181.5h15.6v10.1M8.2 192.5v6.2h-8.2M9.6 192.5v21.8h-9.7M73.2 198.7h49.2M84.3 188.7v34.1M87 187.7v13.6M88.4 187.7v2.3h-1.4"/>
<path d="M91.1 187.7v25.2h-85.6v-20.4M92.5 187.7v2.2h-1.4M95.2 187.7v33.9M105.5 185.6h16.3M148.6 228.3h44.2v31.2h-44.2zM149.4 228.7v30.2h42.6v-30h-42.6"/>
</g>
<g fill="#000" stroke="#000" stroke-width=".15">
<circle cx="69.8" cy="57.1" r=".29"/>
<circle cx="2.1" cy="76.3" r=".29"/>
<circle cx="2.1" cy="71" r=".29"/>
<circle cx="19.2" cy="62.8" r=".3"/>
<circle cx="19.2" cy="71" r=".29"/>
<circle cx="31.7" cy="62.8" r=".3"/>
<circle cx="33.5" cy="71.3" r=".29"/>
<circle cx="68.6" cy="77.7" r=".29"/>
<circle cx="69.2" cy="68.3" r=".3"/>
<circle cx="83.5" cy="69.6" r=".3"/>
<circle cx="84.4" cy="71" r=".29"/>
<circle cx="85.6" cy="72.4" r=".3"/>
<circle cx="86.8" cy="73.6" r=".3"/>
<circle cx="94.3" cy="79.2" r=".3"/>
<circle cx="95.1" cy="77.9" r=".29"/>
<circle cx="95.8" cy="76.5" r=".3"/>
<circle cx="111.2" cy="65.4" r=".3"/>
<circle cx="2.1" cy="88.7" r=".3"/>
<circle cx="14.6" cy="83.2" r=".29"/>
<circle cx="19" cy="88.7" r=".29"/>
<circle cx="19.3" cy="80.3" r=".3"/>
<circle cx="21" cy="81.8" r=".3"/>
<circle cx="21.2" cy="95.1" r=".3"/>
<circle cx="35.6" cy="80.5" r=".3"/>
<circle cx="37.3" cy="88.8" r=".29"/>
<circle cx="48.6" cy="91.9" r=".3"/>
<circle cx="57.9" cy="93.3" r=".29"/>
<circle cx="67.6" cy="85.9" r=".3"/>
<circle cx="67.7" cy="84.7" r=".29"/>
<circle cx="68.6" cy="83.4" r=".29"/>
<circle cx="69.2" cy="82" r=".3"/>
<circle cx="69.8" cy="80.6" r=".3"/>
<circle cx="87.8" cy="93.3" r=".29"/>
<circle cx="93.1" cy="82" r=".29"/>
<circle cx="1.4" cy="117.3" r=".3"/>
<circle cx="1.4" cy="109.9" r=".29"/>
<circle cx="96.9" cy="107" r=".29"/>
<circle cx="98.4" cy="101.8" r=".29"/>
<circle cx="104.2" cy="111.4" r=".29"/>
<circle cx="145.2" cy="105.9" r=".3"/>
<circle cx="146.4" cy="104.5" r=".29"/>
<circle cx="168.2" cy="109.6" r=".3"/>
<circle cx="172.3" cy="109.6" r=".29"/>
<circle cx="190.8" cy="109.6" r=".29"/>
<circle cx="192.3" cy="105.6" r=".29"/>
<circle cx="1.4" cy="128.3" r=".3"/>
<circle cx="5.5" cy="132.4" r=".3"/>
<circle cx="69.8" cy="122.5" r=".3"/>
<circle cx="79.4" cy="131.5" r=".29"/>
<circle cx="81.2" cy="122.5" r=".3"/>
<circle cx="82.6" cy="126.8" r=".3"/>
<circle cx="92.2" cy="131.5" r=".3"/>
<circle cx="107.9" cy="122.5" r=".3"/>
<circle cx="109.3" cy="123.9" r=".3"/>
<circle cx="117.5" cy="126.6" r=".29"/>
<circle cx="118.9" cy="122.5" r=".3"/>
<circle cx="120.2" cy="132.7" r=".29"/>
<circle cx="124.2" cy="123.9" r=".3"/>
<circle cx="125.6" cy="125.3" r=".3"/>
<circle cx="138.7" cy="122.5" r=".3"/>
<circle cx="139.9" cy="126.6" r=".29"/>
<circle cx="151" cy="122.5" r=".29"/>
<circle cx="152.2" cy="123.9" r=".3"/>
<circle cx="153.6" cy="125.3" r=".3"/>
<circle cx="155" cy="126.6" r=".29"/>
<circle cx="63.8" cy="147.8" r=".3"/>
<circle cx="65.1" cy="149" r=".3"/>
<circle cx="79.8" cy="144.3" r=".3"/>
<circle cx="89.5" cy="146.9" r=".3"/>
<circle cx="107.9" cy="143.7" r=".3"/>
<circle cx="180.4" cy="159.1" r=".3"/>
<circle cx="192.3" cy="155" r=".29"/>
<circle cx="57.9" cy="163.4" r=".29"/>
<circle cx="73.1" cy="174.5" r=".3"/>
<circle cx="79.8" cy="163.4" r=".3"/>
<circle cx="93.9" cy="173.3" r=".29"/>
<circle cx="120.2" cy="163.4" r=".3"/>
<circle cx="182.6" cy="161.8" r=".3"/>
<circle cx="190.8" cy="165.9" r=".29"/>
<circle cx="73.1" cy="198.7" r=".3"/>
<circle cx="87" cy="190" r=".29"/>
<circle cx="91.1" cy="189.9" r=".3"/>
<circle cx="105.5" cy="185.6" r=".3"/>
<circle cx="47.2" cy="202.1" r=".29"/>
<circle cx="29.4" cy="222.8" r=".29"/>
<circle cx="84.3" cy="222.8" r=".29"/>
<circle cx="95.2" cy="221.6" r=".3"/>
</g>
<text font-size="4.1" x="153.3" y="232.9">4-bit Computer Design</text>
<text font-size="3.2" x="161.7" y="237.8">Group # 01</text>
<g font-size="2.4">
<text x="3.8" y="55.3">RAM-M2</text>
<text x="100.7" y="71.2">Acc</text>
<text x="106.8" y="75.1">BMUX1</text>
<text x="74.2" y="87.9">D-ALU</text>
<text x="4.3" y="92.1">RAM-M1</text>
<text x="4.6" y="112.7">RAM-M0</text>
<text x="76.3" y="110">O-ALU</text>
<text x="108.5" y="115.6">BMUX0</text>
<text x="157.6" y="116.7">B Reg</text>
<text x="70.3" y="152.5">FMUX1</text>
<text x="167.8" y="151.3">Output Reg</text>
<text x="98.6" y="162.9">FMUX0</text>
<text x="16.1" y="183.1">Opcode Input</text>
<text x="78.3" y="183.7">Flag</text>
<text x="153.3" y="185.3">Output Display</text>
<text x="133.8" y="186.5">ZF</text>
<text x="134.3" y="190.7">SF</text>
<text x="134.3" y="195">OF</text>
<text x="134.4" y="199.1">CF</text>
<text x="124.4" y="204.2">Flag Display</text>
<text x="24.8" y="241.9">Immediate Data/Address Input</text>
<text x="159.3" y="243.3">Student no #</text>
<text x="173.6" y="243.5">0205002</text>
<text x="173.7" y="246.2">0205003</text>
<text x="173.7" y="248.8">0205004</text>
<text x="173.7" y="251.7">0205014</text>
<text x="173.7" y="254.1">0205026</text>
<text x="173.7" y="256.4">0005069</text>
</g>
<g font-size="2.2">
<text x="83.4" y="162.3">C</text>
<text x="87.3" y="162.1">O</text>
<text x="111.3" y="162.3">S</text>
<text x="115.7" y="162.4">Z</text>
</g>
<g font-size="1.7">
<text x="1.8" y="57.6">U9</text>
<text x="5" y="57.8">74LS153</text>
<text x="99.4" y="56.2">74LS194</text>
<text x="101.2" y="54.4">U29</text>
<text x="74.4" y="68.7">74LS181</text>
<text x="76.2" y="66.9">U28</text>
<text x="4.9" y="75.4">74LS153</text>
<text x="6.7" y="73.6">U18</text>
<text x="102.7" y="76.8">U31</text>
<text x="107.4" y="77">74LS153</text>
<text x="5" y="94.3">74LS257</text>
<text x="71.2" y="95.5">U45</text>
<text x="75.7" y="91">74LS181</text>
<text x="171.1" y="95.4">5V</text>
<text x="171.3" y="94">V6</text>
<text x=".9" y="96.6">U21</text>
<text x="107.7" y="98.1">74LS153</text>
<text x="115.8" y="98">U32</text>
<text x="171.4" y="97.2">+V</text>
<text x="161.2" y="111.5">U42</text>
<text x="2.8" y="115.5">U20E</text>
<text x="77.6" y="116">U44B</text>
<text x="164.6" y="119.6" transform="rotate(-90 164.6 119.6)">74LS194</text>
<text x="70.7" y="129.5">U43A</text>
<text x="132.7" y="130">U38A</text>
<text x="169.5" y="154.1">74LS194</text>
<text x="52.3" y="160.9">U35D</text>
<text x="78.9" y="159.6" transform="rotate(-90 78.9 159.6)">74LS153</text>
<text x="94.2" y="156.5">U33</text>
<text x="102.1" y="156.7">U34</text>
<text x="107" y="159.6" transform="rotate(-90 107 159.6)">74LS153</text>
<text x="177.4" y="156.8">U30</text>
<text x="187.7" y="158">5V</text>
<text x="187.9" y="156.7">V8</text>
<text x="188" y="159.9">+V</text>
<text x="78.2" y="170.1">U35C</text>
<text x="128.2" y="168.1">U36B</text>
<text x="15.5" y="178.4">5V 5V 0V 0V 0V</text>
<text x="47.7" y="174.3">U41C</text>
<text x="15.5" y="180.3">I4 I3 I2 I1 I0</text>
<text x="98" y="183.2">U37</text>
<text x="153.9" y="181.5">L4</text>
<text x="157.3" y="181.3">L3 L2</text>
<text x="163.8" y="181.5">L1</text>
<text x="11.4" y="187.9">U24</text>
<text x="97.1" y="186.4" transform="rotate(-90 97.1 186.4)">74LS194</text>
<text x="127.6" y="186.1">L5</text>
<text x="127.9" y="190.8">L6</text>
<text x="127.9" y="195.2">L7</text>
<text x="127.7" y="199.5">L8</text>
<text x="26.5" y="237.7">D7 D6 D5 D4 D3 D2 D1 D0</text>
<text x="26.5" y="235.9">0V 5V 0V 5V 0V 5V 0V 0V</text>
</g>
<g font-size="1.5">
<text x="4.7" y="59.2">Ea</text>
<text x="9.6" y="59.2">I3a</text>
<text x="99.1" y="57.6">D3</text>
<text x="99.1" y="59">D2</text>
<text x="104.8" y="57.6">CP</text>
<text x="4.7" y="61.9">Ya</text>
<text x="9.6" y="60.5">I2a</text>
<text x="9.6" y="61.9">I1a</text>
<text x="9.6" y="63.3">I0a</text>
<text x="10.5" y="64.6">S1</text>
<text x="99.1" y="60.4">D1</text>
<text x="99.1" y="61.8">D0</text>
<text x="99.1" y="64.5">Q3</text>
<text x="99.1" y="65.9">Q2</text>
<text x="103.9" y="64.5">DSR</text>
<text x="103.9" y="65.9">DSL</text>
<text x="104.8" y="60.4">S1</text>
<text x="104.8" y="61.8">S0</text>
<text x="4.7" y="71.5">Eb</text>
<text x="4.7" y="68.8">Yb</text>
<text x="9.6" y="67.4">I3b</text>
<text x="9.6" y="68.8">I2b</text>
<text x="9.6" y="70.1">I1b</text>
<text x="9.6" y="71.5">I0b</text>
<text x="10.5" y="66">S0</text>
<text x="74.1" y="70.1">Cn</text>
<text x="74.1" y="71.5">M</text>
<text x="79.9" y="70.1">S3</text>
<text x="79.9" y="71.5">S2</text>
<text x="99.1" y="67.2">Q1</text>
<text x="99.1" y="68.6">Q0</text>
<text x="104.8" y="68.6">MR</text>
<text x="4.6" y="76.8">Ea</text>
<text x="9.4" y="76.8">I3a</text>
<text x="74.1" y="75.6">Cn+4</text>
<text x="74.1" y="77">A=B</text>
<text x="79.9" y="72.9">S1</text>
<text x="79.9" y="74.3">S0</text>
<text x="79.9" y="75.6">A3</text>
<text x="79.9" y="77">A2</text>
<text x="4.6" y="79.6">Ya</text>
<text x="9.4" y="78.2">I2a</text>
<text x="9.4" y="79.6">I1a</text>
<text x="9.4" y="81">I0a</text>
<text x="10.4" y="82.3">S1</text>
<text x="10.4" y="83.7">S0</text>
<text x="74.1" y="78.4">G</text>
<text x="74.1" y="79.7">P</text>
<text x="74.1" y="81.1">F3</text>
<text x="74.1" y="82.5">F2</text>
<text x="74.1" y="83.8">F1</text>
<text x="79.9" y="78.4">A1</text>
<text x="79.9" y="79.7">A0</text>
<text x="79.9" y="81.1">B3</text>
<text x="79.9" y="82.5">B2</text>
<text x="79.9" y="83.8">B1</text>
<text x="107.1" y="78.4">Ea</text>
<text x="107.1" y="81.1">Ya</text>
<text x="112" y="78.4">I3a</text>
<text x="112" y="79.7">I2a</text>
<text x="112" y="81.1">I1a</text>
<text x="112" y="82.5">I0a</text>
<text x="112.9" y="83.8">S1</text>
<text x="4.6" y="89.2">Eb</text>
<text x="4.6" y="86.4">Yb</text>
<text x="9.4" y="85.1">I3b</text>
<text x="9.4" y="86.4">I2b</text>
<text x="9.4" y="87.8">I1b</text>
<text x="9.4" y="89.2">I0b</text>
<text x="74.1" y="85.2">F0</text>
<text x="79.9" y="85.2">B0</text>
<text x="107.1" y="88">Yb</text>
<text x="112" y="86.6">I3b</text>
<text x="112" y="88">I2b</text>
<text x="112" y="89.3">I1b</text>
<text x="112.9" y="85.2">S0</text>
<text x="11.4" y="95.7">S</text>
<text x="75.4" y="92.4">Cn</text>
<text x="75.4" y="93.7">M</text>
<text x="81.2" y="92.4">S3</text>
<text x="81.2" y="93.7">S2</text>
<text x="81.2" y="95.1">S1</text>
<text x="107.1" y="90.7">Eb</text>
<text x="112" y="90.7">I0b</text>
<text x="4.7" y="98.5">Ya</text>
<text x="4.7" y="101.2">Yb</text>
<text x="9.6" y="97.1">I1a</text>
<text x="9.6" y="98.5">I0a</text>
<text x="9.6" y="99.8">I1b</text>
<text x="9.6" y="101.2">I0b</text>
<text x="75.4" y="97.9">Cn+4</text>
<text x="75.4" y="99.3">A=B</text>
<text x="75.4" y="100.6">G</text>
<text x="75.4" y="102">P</text>
<text x="81.2" y="96.5">S0</text>
<text x="81.2" y="97.9">A3</text>
<text x="81.2" y="99.3">A2</text>
<text x="81.2" y="100.6">A1</text>
<text x="81.2" y="102">A0</text>
<text x="107.4" y="99.5">Ea</text>
<text x="112.3" y="99.5">I3a</text>
<text x="112.3" y="100.9">I2a</text>
<text x="4.7" y="104">Yc</text>
<text x="4.7" y="106.7">Yd</text>
<text x="9.6" y="102.6">I1c</text>
<text x="9.6" y="104">I0c</text>
<text x="9.6" y="105.3">I1d</text>
<text x="9.6" y="106.7">I0d</text>
<text x="75.4" y="103.4">F3</text>
<text x="75.4" y="104.7">F2</text>
<text x="75.4" y="106.1">F1</text>
<text x="75.4" y="107.5">F0</text>
<text x="81.2" y="103.4">B3</text>
<text x="81.2" y="104.7">B2</text>
<text x="81.2" y="106.1">B1</text>
<text x="81.2" y="107.5">B0</text>
<text x="107.4" y="102.3">Ya</text>
<text x="112.3" y="102.3">I1a</text>
<text x="112.3" y="103.7">I0a</text>
<text x="112.3" y="107.8">I3b</text>
<text x="113.2" y="105">S1</text>
<text x="113.2" y="106.4">S0</text>
<text x="10.5" y="108.1">OE</text>
<text x="107.4" y="111.9">Eb</text>
<text x="107.4" y="109.2">Yb</text>
<text x="112.3" y="109.2">I2b</text>
<text x="112.3" y="110.5">I1b</text>
<text x="112.3" y="111.9">I0b</text>
<text x="165.9" y="119.8" transform="rotate(-90 165.9 119.8)">D3</text>
<text x="165.9" y="114.2" transform="rotate(-90 165.9 114.2)">CP</text>
<text x="167.3" y="119.8" transform="rotate(-90 167.3 119.8)">D2</text>
<text x="168.7" y="119.8" transform="rotate(-90 168.7 119.8)">D1</text>
<text x="168.7" y="114.2" transform="rotate(-90 168.7 114.2)">S1</text>
<text x="170.1" y="119.8" transform="rotate(-90 170.1 119.8)">D0</text>
<text x="170.1" y="114.2" transform="rotate(-90 170.1 114.2)">S0</text>
<text x="172.8" y="119.8" transform="rotate(-90 172.8 119.8)">Q3</text>
<text x="172.8" y="115.1" transform="rotate(-90 172.8 115.1)">DSR</text>
<text x="174.2" y="119.8" transform="rotate(-90 174.2 119.8)">Q2</text>
<text x="174.2" y="115.1" transform="rotate(-90 174.2 115.1)">DSL</text>
<text x="175.5" y="119.8" transform="rotate(-90 175.5 119.8)">Q1</text>
<text x="176.9" y="119.8" transform="rotate(-90 176.9 119.8)">Q0</text>
<text x="176.9" y="114.2" transform="rotate(-90 176.9 114.2)">MR</text>
<text x="80.3" y="155" transform="rotate(-90 80.3 155)">I3a</text>
<text x="81.7" y="155" transform="rotate(-90 81.7 155)">I2a</text>
<text x="83" y="155" transform="rotate(-90 83 155)">I1a</text>
<text x="84.4" y="155" transform="rotate(-90 84.4 155)">I0a</text>
<text x="85.8" y="154.1" transform="rotate(-90 85.8 154.1)">S1</text>
<text x="87.1" y="154.1" transform="rotate(-90 87.1 154.1)">S0</text>
<text x="88.5" y="155" transform="rotate(-90 88.5 155)">I3b</text>
<text x="89.9" y="155" transform="rotate(-90 89.9 155)">I2b</text>
<text x="91.2" y="155" transform="rotate(-90 91.2 155)">I1b</text>
<text x="92.6" y="155" transform="rotate(-90 92.6 155)">I0b</text>
<text x="108.3" y="155" transform="rotate(-90 108.3 155)">I3a</text>
<text x="109.7" y="155" transform="rotate(-90 109.7 155)">I2a</text>
<text x="111.1" y="155" transform="rotate(-90 111.1 155)">I1a</text>
<text x="112.4" y="155" transform="rotate(-90 112.4 155)">I0a</text>
<text x="113.8" y="154.1" transform="rotate(-90 113.8 154.1)">S1</text>
<text x="115.2" y="154.1" transform="rotate(-90 115.2 154.1)">S0</text>
<text x="116.5" y="155" transform="rotate(-90 116.5 155)">I3b</text>
<text x="117.9" y="155" transform="rotate(-90 117.9 155)">I2b</text>
<text x="119.3" y="155" transform="rotate(-90 119.3 155)">I1b</text>
<text x="120.7" y="155" transform="rotate(-90 120.7 155)">I0b</text>
<text x="169.2" y="155.5">D3</text>
<text x="174.9" y="155.5">CP</text>
<text x="80.3" y="159.7" transform="rotate(-90 80.3 159.7)">Ea</text>
<text x="83" y="159.7" transform="rotate(-90 83 159.7)">Ya</text>
<text x="89.9" y="159.7" transform="rotate(-90 89.9 159.7)">Yb</text>
<text x="92.6" y="159.7" transform="rotate(-90 92.6 159.7)">Eb</text>
<text x="108.3" y="159.7" transform="rotate(-90 108.3 159.7)">Ea</text>
<text x="111.1" y="159.7" transform="rotate(-90 111.1 159.7)">Ya</text>
<text x="117.9" y="159.7" transform="rotate(-90 117.9 159.7)">Yb</text>
<text x="120.7" y="159.7" transform="rotate(-90 120.7 159.7)">Eb</text>
<text x="169.2" y="156.8">D2</text>
<text x="169.2" y="158.2">D1</text>
<text x="169.2" y="159.6">D0</text>
<text x="174.9" y="158.2">S1</text>
<text x="174.9" y="159.6">S0</text>
<text x="169.2" y="162.3">Q3</text>
<text x="169.2" y="163.7">Q2</text>
<text x="169.2" y="165.1">Q1</text>
<text x="169.2" y="166.5">Q0</text>
<text x="174" y="162.3">DSR</text>
<text x="174" y="163.7">DSL</text>
<text x="174.9" y="166.5">MR</text>
<text x="4.6" y="185.6" transform="rotate(-90 4.6 185.6)">A4</text>
<text x="5.9" y="185.6" transform="rotate(-90 5.9 185.6)">A3</text>
<text x="7.3" y="185.6" transform="rotate(-90 7.3 185.6)">A2</text>
<text x="8.7" y="185.6" transform="rotate(-90 8.7 185.6)">A1</text>
<text x="10" y="185.6" transform="rotate(-90 10 185.6)">A0</text>
<text x="84.7" y="180.9" transform="rotate(-90 84.7 180.9)">Q0</text>
<text x="86.1" y="180.9" transform="rotate(-90 86.1 180.9)">Q1</text>
<text x="87.4" y="180.9" transform="rotate(-90 87.4 180.9)">Q2</text>
<text x="88.8" y="180.9" transform="rotate(-90 88.8 180.9)">Q3</text>
<text x="91.6" y="180.9" transform="rotate(-90 91.6 180.9)">D0</text>
<text x="92.9" y="180.9" transform="rotate(-90 92.9 180.9)">D1</text>
<text x="94.3" y="180.9" transform="rotate(-90 94.3 180.9)">D2</text>
<text x="95.7" y="180.9" transform="rotate(-90 95.7 180.9)">D3</text>
<text x=".4" y="191.3" transform="rotate(-90 .4 191.3)">O7</text>
<text x="1.8" y="191.3" transform="rotate(-90 1.8 191.3)">O6</text>
<text x="3.2" y="191.3" transform="rotate(-90 3.2 191.3)">O5</text>
<text x="4.6" y="191.3" transform="rotate(-90 4.6 191.3)">O4</text>
<text x="5.9" y="191.3" transform="rotate(-90 5.9 191.3)">O3</text>
<text x="7.3" y="191.3" transform="rotate(-90 7.3 191.3)">O2</text>
<text x="8.7" y="191.3" transform="rotate(-90 8.7 191.3)">O1</text>
<text x="10" y="191.3" transform="rotate(-90 10 191.3)">O0</text>
<text x="84.7" y="186.5" transform="rotate(-90 84.7 186.5)">MR</text>
<text x="87.4" y="186.5" transform="rotate(-90 87.4 186.5)">DSL</text>
<text x="88.8" y="186.5" transform="rotate(-90 88.8 186.5)">DSR</text>
<text x="91.6" y="186.5" transform="rotate(-90 91.6 186.5)">S0</text>
<text x="92.9" y="186.5" transform="rotate(-90 92.9 186.5)">S1</text>
<text x="95.7" y="186.5" transform="rotate(-90 95.7 186.5)">CP</text>
</g>
</svg>
